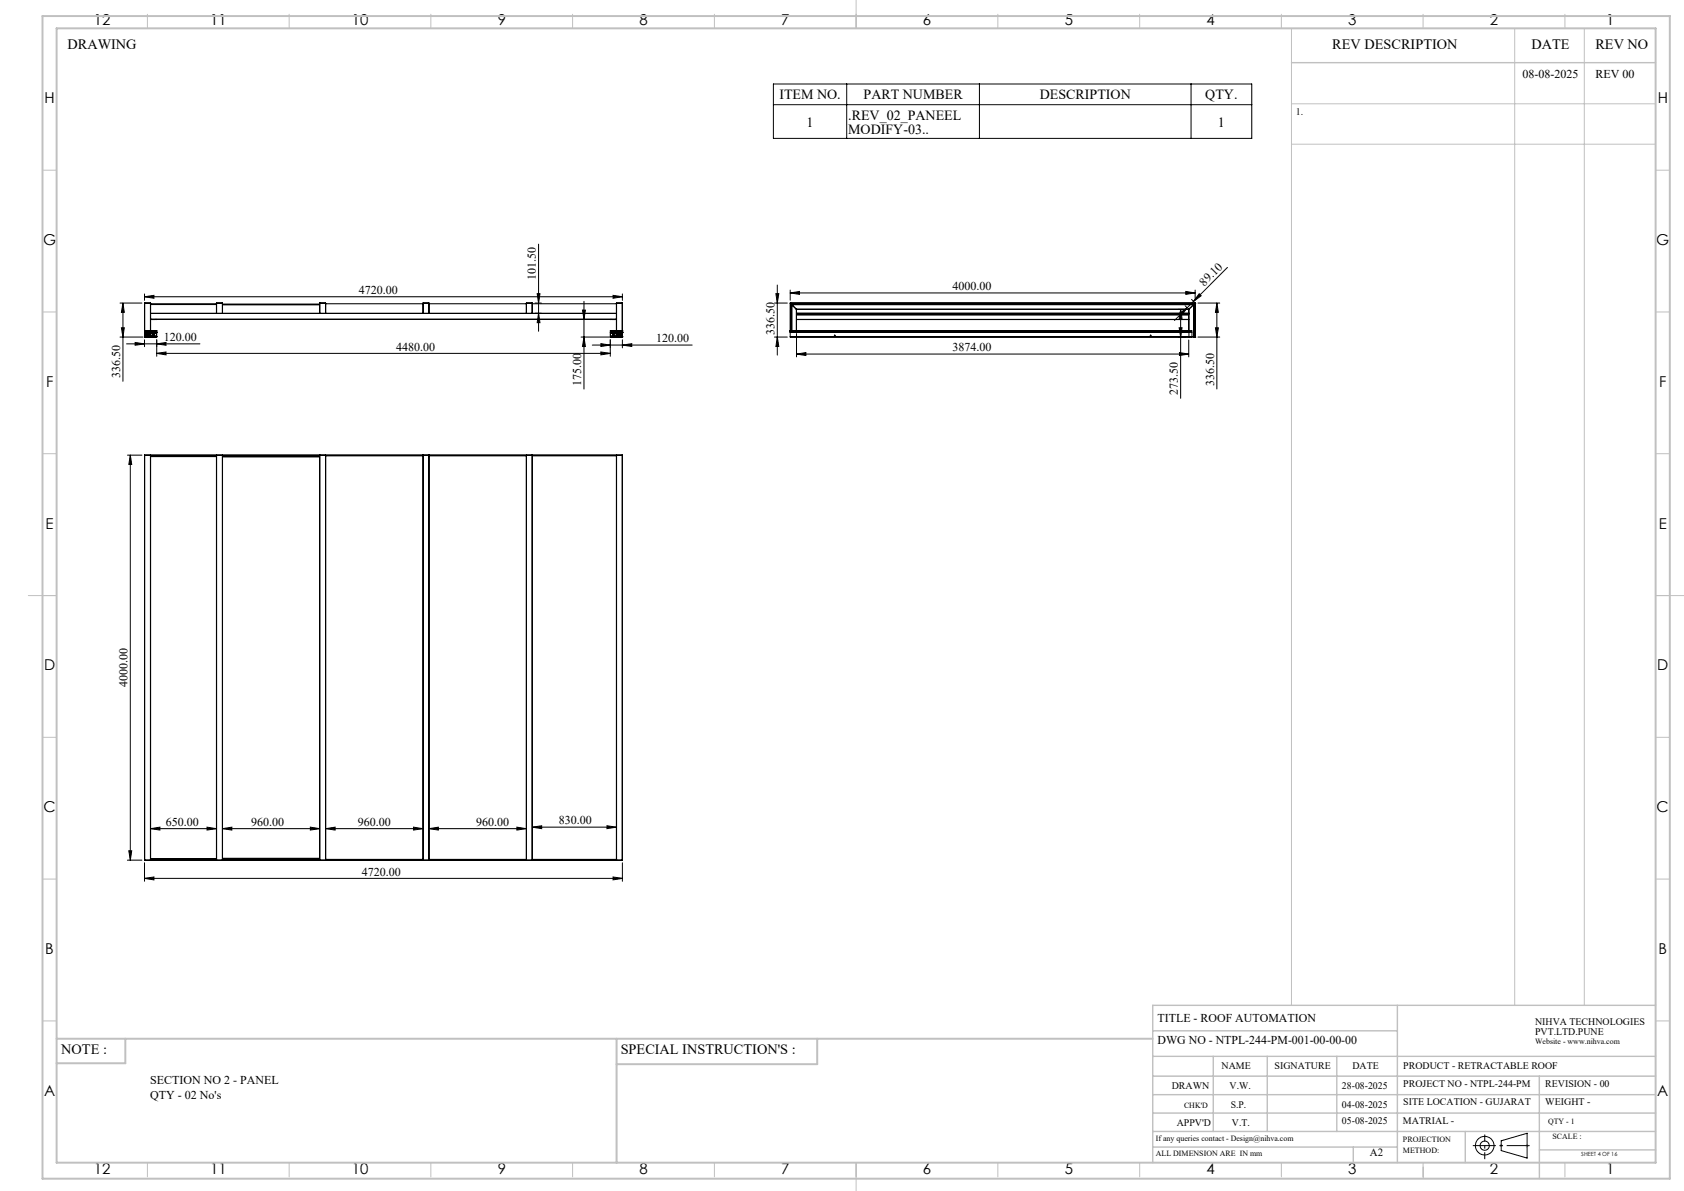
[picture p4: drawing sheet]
<svg xmlns="http://www.w3.org/2000/svg" width="594mm" height="420mm" viewBox="0 0 594 420" stroke-linecap="round" stroke-linejoin="round" font-family="sans-serif">
<g fill="none" stroke="#000" stroke-width=".35">
<path d="M272.8 29.6h168.7v19.2h-168.7zM272.8 36.9h168.7M298.7 29.6v19.2M345.5 29.6v19.2M420.1 29.6v19.2M190 86.1v30.7M433 94.3l-18.7 18.7M42.3 106.9h7.8M42.3 118.9h8.1M42.8 115.6h1.1l-.5 3.3zM43.4 106.9v27.6M43.4 106.9l.5 3.3h-1.1z"/>
<path d="M51 106.9v12M51 118.8v.1M51 117.2h.1M51 116.8h.1M51 116.6h.1M51 119.8v2.5M51 104.7l3.3-.5v1zM51 103.7v2.2M51 104.7h168.5M51 106.9h.1M51 117.3h.1M51 118.8h.1"/>
<path d="M51 116.7h.1M51 116.6v.1M51 106.9h2.1M51 118.9h.2M51 116.6h2.1M51 106.9v10.3M51 117.3v1.5M51.2 118.9h.1M51.2 118.9l.1-.3 .2 .3M51.2 116.7l.1 2.2M51.3 118.9h.1M51.4 118.9h.1"/>
<path d="M51.4 116.7v1.9M51.4 118.7v.2M51.4 117.3h.1M51.5 116.7h.1M51.5 116.7v2.1h.3M51.5 117.5h.1M51.5 118.9h1.1M51.5 116.7l-.5 .1M51.5 116.7l.3 .1M51.5 118.6l-.5 .2M51.5 117.3h.1M51.8 118.8h.1"/>
<path d="M51.8 117.3h.1M51.8 116.8v.4M51.8 116.8h.1M51.8 117.2l-.8 .1M51.8 117.3v1.5M51.8 116.8v2M51.9 116.8h.3M51.9 118.8h.3M52.2 118.8h.1M52.2 116.8h.1M52.2 116.8v2M52.4 117.3h.1"/>
<path d="M52.4 118.8h.1M52.4 116.8h.1M52.4 116.8v.4M52.4 117.3v1.5M52.6 117.5h.1M52.6 117.3h.1M52.6 117.3v.2M52.6 118.9h.1M52.6 116.7h.1M52.6 118.9l.1-.3 .2 .3M52.6 116.7h1M52.6 116.7l-.2 .1"/>
<path d="M52.6 116.7v1.9M52.7 118.9h.1M52.7 116.7v1.9M52.7 118.7v.2M52.8 118.6l-.4 .2M52.8 118.6l.3 .2M52.8 118.9h.1M52.8 116.7v2.2M52.9 118.9h.2M52.9 116.7v1.9M53 116.7h.1M53 117.3h.1"/>
<path d="M53 117.2l-.6 .1M53.1 106.9h.1M53.1 116.6v.1M53.1 117.2h-.1M53.1 117.2h.1M53.1 106.9v12M53.1 118.9h.1M53.1 116.8h.1M53.1 116.6h.1M53.1 116.7h2.2M53.1 112.6h.3M53.1 112.6h164.3"/>
<path d="M53.1 110.5h164.3zM53.1 118.8v.1M53.1 107.1h23.2M53.1 107.4h23.2M53.2 116.8h.1M53.2 117.2h.1M53.2 116.7h.1M53.2 118.8l.2-.2 1 .2M53.2 117.3h.1M53.2 118.8h.1M53.2 117.3v1.5M53.6 112.6h1.3"/>
<path d="M53.6 117.5h.1M53.6 117.3h.1M53.6 117.3v.2M53.6 116.7h.1M53.6 116.7l.3 .1M53.7 117.3h.1M53.7 117.5h.1M53.9 116.8v.4M53.9 116.8h.1M53.9 118.8h.1M53.9 117.3h.1M53.9 117.2l-.7 .1"/>
<path d="M53.9 117.3v1.5M54 118.8h.1M54 116.8h.1M54 116.8h.4M54 116.8v2M54.4 118.8h.1M54.4 116.8h.1M54.4 116.8v2M54.5 116.8h.1M54.5 116.8v.4M54.5 117.3h.1M54.5 118.8h.1"/>
<path d="M54.5 117.3v1.5M54.5 118.8l.2-.2 .5 .2M54.7 117.3h.1M54.7 117.5h.1M54.7 117.3v.2M54.8 116.7h.1M54.8 117.5h.1M54.8 116.7l.4 .1M54.8 116.7l-.3 .1M54.8 117.3h.1M54.8 117.3v.2M55 112.6h.2"/>
<path d="M55.2 116.8h.1M55.2 116.7h.1M55.2 117.2h.1M55.2 118.8h.1M55.2 117.3h.1M55.2 117.2l-.7 .1M55.2 117.3v1.5M55.2 117.2v1.7l-.3-.3-.1 .3h-1.2l-.1-.3-.1 .3-.3-.1M55.3 116.8h-.1M55.3 116.7v.1M55.3 119.8v5.8M76.3 106.9l.1 3.6z"/>
<path d="M76.4 106.9h2M78.4 106.9h.1M78.4 106.9v3.6l.1-3.6M78.5 107.2h34.2M78.5 107.5h34.2M112.8 106.9h.1M112.8 110.5h.1M112.8 106.9h2M112.8 106.9v3.6M114.8 106.9l.1 3.6zM114.9 107.1h34.3M149.3 106.9h-.1"/>
<path d="M149.3 106.9v3.6l-.1-3.6M149.3 106.9h2M151.3 106.9v3.6zM151.3 107.1h34.3M185.6 106.9l.1 3.6zM185.7 106.9h2M187.7 106.9v3.6zM187.7 107.1h29.7M188.7 106.9h2.3M189.5 103.6h1l-.5 3.3zM190 110.5l.5 3.3h-1zM205.5 109.3h1l-.5 3.3z"/>
<path d="M206 118.9l.5 3.3h-1zM206 106.3v30.9M215.3 117.2v1.7M215.3 117.2h.1M215.3 116.8h.1M215.3 116.7h2.1M215.3 112.6h.2M215.3 116.7v.1M215.3 119.8v5.8M215.3 116.7h.1M215.3 118.8l.3-.2 .4 .2M215.3 118.8h.1"/>
<path d="M215.3 117.3h.1M215.3 117.3v1.5M215.5 118.9l.1-.3 .2 .3M215.7 112.6h1.3M215.7 117.3l.1 .2M215.8 116.7h.1M215.8 117.5h.1M215.8 116.7l.2 .1M215.8 116.7l-.5 .1M215.8 117.3h.1M215.8 117.3v.2M216 116.8v.4"/>
<path d="M216 116.8h.1M216 118.8h.1M216 117.3h.1M216 117.2l-.7 .1M216 117.3v1.5M216.1 116.8h.1M216.1 118.8h.1M216.1 116.8v2M216.1 116.8h.4M216.1 118.8h.4M216.3 104.2l3.2 .5-3.2 .5zM216.5 118.8h.1"/>
<path d="M216.5 116.8h.1M216.5 116.8v2M216.6 117.2h.1M216.6 118.8l.3-.2 .3 .2M216.6 117.3h.1M216.9 117.5h.1M216.9 117.3h.1M216.9 117.3v.2M216.9 116.7h.1M216.9 116.7l-.3 .1M216.9 116.7h1M217.1 112.6h.3"/>
<path d="M217.2 118.8h.1M217.3 116.7h.1M217.3 117.3v1.5M217.3 117.2l-.7 .1M217.3 116.8h.1M217.3 117.2h.1M217.3 117.2h.2M217.3 116.7v.1M217.4 117.2h.1M217.4 118.9h.1M217.4 116.8h.1M217.4 118.8l-.3 .1-.1-.3v.3h-12"/>
<path d="M217.4 118.8l.1 .1M217.4 116.6h.1M217.5 116.8h.1M217.5 106.9h-.1M217.5 116.7h.1M217.5 116.6l-.1 .1M217.5 117.3h.1M217.5 118.8h.1M217.5 117.2h.1M217.5 106.9l-.1 12M217.5 106.9h2M217.5 118.9h.1"/>
<path d="M217.5 116.6h2M217.6 118.9h.1M217.6 118.9l.1-.3 .2 .3M217.6 116.7v1.9M217.7 118.9h.1M217.7 116.7v2.2M217.8 118.6l-.3 .2M217.8 118.6l.9 .2M217.8 118.9h.1M217.8 116.7v1.9M217.8 118.7v.2M217.9 117.3h.1"/>
<path d="M217.9 117.5h.1M217.9 118.9h1.2M217.9 116.7v1.9M217.9 116.7h.1M217.9 116.7l.3 .1M217.9 117.3v.2M218.2 117.3h.1M218.2 118.8h.1M218.2 116.8h.1M218.2 116.8v.4M218.2 117.2l-.7 .1M218.2 117.3v1.5"/>
<path d="M218.3 118.8h.1M218.3 116.8h.1M218.3 116.8h.4M218.3 116.8v2M218.7 118.8h.1M218.7 116.8h.1M218.7 116.8v2M218.8 118.8h.1M218.8 117.2h.1M218.8 116.8h.1M218.8 116.8v.4M218.8 117.3v1.5"/>
<path d="M218.9 116.8v.4M218.9 117.2h.1M219 117.3h.1M219 118.6l.5 .2M219 117.5h.1M219 116.7h.1M219 116.7l.5 .1M219 116.7l-.2 .1M219.1 118.9h.1M219.1 118.9v-.3l.2 .3M219.1 116.7l-.1 2.1h-.2M219.1 117.3h.1"/>
<path d="M219.1 118.9h.2M219.1 116.7v1.9M219.1 118.7v.2M219.3 118.9h.1M219.3 116.7v2.2M219.3 118.9h.2M219.3 116.7v1.9M219.5 106.9v12M219.5 116.6v.1M219.5 117.3h.1M219.5 116.8h.1M219.5 118.8h.1"/>
<path d="M219.5 117.2h.1M219.5 116.7h.1M219.5 116.6h.1M219.5 117.2l-.7 .1M219.5 106.9v10.3M219.5 117.3v1.5M219.5 118.8v.1M219.5 103.7v2.2M219.5 119.8v2.9M273.2 106.9h4.5M273.2 118.9h4.5M273.7 103.6h1l-.5 3.3z"/>
<path d="M274.2 118.9l.5 3.3h-1zM274.2 100.5v24.7M278.7 106.9h.1M278.7 116.8h.1M278.7 117.2h.1M278.7 118.8l142.8 .1M278.7 106.9h142.9M278.7 117.2h141.7v1.6h-141.7M278.7 106.9v11.9M278.7 103.3l3.3-.5v1zM278.7 102.3v3.6M278.7 103.3h142.9"/>
<path d="M278.8 116.6l-.1 .1M278.8 106.9h142.7M278.8 106.9l2.1 2.1M278.8 106.9v9.7M278.8 107h.1M278.8 116.6h.1M278.9 107h.1M278.9 107h142.5M279.3 107.4h.1M279.3 116.6h.1M279.3 107.4h141.7M279.3 107.4v9.2"/>
<path d="M280.7 116.8v.4M280.9 109l.1 .1M280.9 109v7.6l.1-7.5M280.9 109h138.5M281 112.7h138.3M281 112.6h138.3M281 110.6h138.3M281 110.5h138.3M281 109.1h138.3M281 111h138.3M281 110.4h138.3M281 117.6v8.3"/>
<path d="M293 116.8h.1M293 116.8v.4M294.3 118.3h.2M294.4 118.2v.2M295.8 116.8h.1M295.8 116.8v.4M404.4 116.8h.1M404.4 116.8v.4M405.8 118.3h.1M405.9 118.2v.2M407.3 116.8h.1M407.3 116.8v.4"/>
<path d="M415.9 115.6h1l-.4 3.3zM416.1 110.5l2.6-2-1.9 2.7zM416.5 109.1l.4 3.3h-1zM416.5 109.1v31.4M418 107.8l.6 .6M418.3 102.8l3.3 .5-3.3 .5zM419.3 109.1v7.5h-140.5M419.3 116.8v.4M419.3 119.9v6M419.4 109l-.1 9.9M419.4 109l-.1 .1M420.3 105.6l.6 .6"/>
<path d="M420.4 116.7l-141.7 .1M420.4 116.7v.1M421 118.9h.1M421 107.4h.1M421 107.4v11.5M421 107.4l-1.6 1.6M421.4 118.9h.1M421.4 107h.1M421.4 107v11.9M421.4 107l-.4 .4M421.5 106.9v12M421.5 106.9l-.1 .1"/>
<path d="M421.6 106.9l-.1 12M421.6 106.9h-.1M421.6 102.3v3.6M422.6 106.9h7.6M422.6 118.9h7.6M423 103.6l.7 .7-2.7 2zM428.7 115.6h1.1l-.6 3.3zM429.2 106.9v30.3M429.2 106.9l.6 3.3h-1.1zM44.6 121.3h25.9M47.7 120.8l3.3 .5-3.3 .5zM55.3 121.3l3.3-.5v1z"/>
<path d="M55.3 124.6l3.3-.5v1zM55.3 124.6h160M208.9 121.7h35.3M211.9 124.1l3.4 .5-3.4 .5zM211.9 121.2l3.4 .5-3.4 .5zM219.5 121.7l3.3-.5v1zM281 124.9l3.3-.6v1.1zM281 124.9h138.3M416 124.3l3.3 .6-3.3 .5zM44.9 160.5h5.2M46 160.5l.5 3.3h-1.1zM46 160.5v142.8"/>
<path d="M51 160.6v142.7M51 160.5v.1M51 160.5v142.8M51 160.5h168.5M53.1 160.5v.1M53.1 160.5v142.8M53.1 160.7h23.2M53.1 160.6h23.2M53.1 161h23.2M76.3 160.6l.1 142.7M76.3 160.6v142.7M78.4 160.5l.1 .1"/>
<path d="M78.4 160.5v142.8M78.5 160.6v142.7M78.5 160.8h34.2M78.5 160.6h34.2M78.5 161.1h34.2M112.8 160.5l-.1 .1M112.8 160.5v142.8M114.9 160.6l-.1 142.7M114.9 160.6v142.7M114.9 160.7h34.3M114.9 160.6h34.3M149.2 160.6v142.7"/>
<path d="M149.3 160.5l-.1 .1M149.3 160.5l-.1 142.8M151.3 160.5v.1M151.3 160.5v142.8M151.3 160.6v142.7M151.3 160.7h34.3M151.3 160.6h34.3M185.6 160.6l.1 142.7M185.6 160.6v142.7M187.7 160.6v142.7M187.7 160.7h29.7M187.7 160.6h29.7"/>
<path d="M217.4 160.5v.1M217.5 160.5l-.1 .1M217.5 160.5v142.8M219.5 160.5v142.8M53.1 292.2l3.3-.5v1zM53.1 292.2h23.2M73 291.7l3.3 .5-3.3 .5zM78.5 292.2l3.3-.5v1zM78.5 292.2h34.2M109.5 291.7l3.2 .5-3.2 .5zM114.9 292.2l3.3-.5v1zM114.9 292.2h34.3"/>
<path d="M145.9 291.7l3.3 .5-3.3 .5zM151.3 292.2l3.3-.5v1zM151.3 292.2h34.3M182.3 291.7l3.3 .5-3.3 .5zM187.7 291.7l3.4-.5v1zM187.7 291.7h29.7M214.1 291.2l3.3 .5-3.3 .5zM44.9 303.3h5.2M45.4 300h1.1l-.5 3.3zM51 309.8l3.3-.5v1zM51 304.3v6.5M51 309.8h168.5"/>
<path d="M51 303.3h.1M51 303.3h168.5M53.1 303.3h.1M53.1 303.1h23.2M53.1 303.2h23.2M53.1 302.8h23.2M53.1 303.3h23.2M76.3 303.3h.1M78.5 303.3h-.1M78.5 302.9h34.2M78.5 303.2h34.2M78.5 302.7h34.2"/>
<path d="M78.5 303.3h34.2M112.7 303.3h.1M114.9 303.3h-.1M114.9 303.1h34.3M114.9 303.2h34.3M114.9 303.3h34.3M151.3 303.3h.1M151.3 303.1h34.3M151.3 303.2h34.3M151.3 303.3h34.3M185.6 303.3h.1M187.7 303.3h.1"/>
<path d="M187.7 303.1h29.7M187.7 303.2h29.7M187.7 303.3h29.7M216.3 309.3l3.2 .5-3.2 .5zM217.4 303.3h.1M219.5 303.3h.1M219.5 304.3v6.5M529.5 402.3l9.2-2.7v8.8l-9.2-2.7z"/>
<circle cx="294.4" cy="118.3" r=".13"/>
<circle cx="405.8" cy="118.3" r=".13"/>
<circle cx="523.7" cy="404" r="1.62"/>
<circle cx="523.7" cy="404" r="3.3"/>
</g>
<g fill="none" stroke="#c0c0c0" stroke-width=".35">
<path d="M52 5v5M102 5v5M152 5v5M202 5v5M252 5v5M302 0v10M352 5v5M402 5v5M452 5v5M455.5 10v344.5M502 5v5M534.3 10v344.5"/>
<path d="M552 5v5M558.8 10v344.5M455.5 36.6h128.5M455.5 50.9h128.5M15 60h5M584 60h5M15 110h5M584 110h5M15 160h5M584 160h5M10 210h10M584 210h10"/>
<path d="M15 260h5M584 260h5M15 310h5M584 310h5M15 360h5M584 360h5M52 410v5M102 410v5M152 410v5M202 410v5M252 410v5M302 410v10"/>
<path d="M352 410v5M402 410v5M452 410v5M502 410v5M502 411.6v4.1M529 404h1M529.2 403.7l.7 .7M529.5 403.5v1M529.9 403.7l-.7 .7M538.1 404h1.1M538.3 403.7l.7 .7M538.7 403.5v1"/>
<path d="M539 403.7l-.7 .7M552 410v5"/>
</g>
<path d="M294.3 118.3h-.1M294.6 118.3h.1" fill="none" stroke="#000" stroke-width=".35" stroke-dasharray="15.2 1.3 1.3 1.3" stroke-linecap="butt"/>
<path d="M519.5 404h20.1" fill="none" stroke="#000" stroke-width=".35" stroke-dasharray="15.2 1.3 1.3 1.3" stroke-dashoffset="7.1" stroke-linecap="butt"/>
<path d="M523.7 408.8v-8.7" fill="none" stroke="#000" stroke-width=".35" stroke-dasharray="15.2 1.3 1.3 1.3" stroke-dashoffset="12.8" stroke-linecap="butt"/>
<g fill="none" stroke="#c0c0c0" stroke-width=".5">
<path d="M455.5 22.1h128.5M492.9 354.5v55.5M584 354.5h-177.4v55.5M406.6 372.5h177.4M406.6 379.5h177.4M406.6 363.5h86.3M428 372.5v26.5M447 372.5v26.5M471.5 372.5v26.5M543 379.5v36.2M406.6 392.5h177.4M406.6 386h177.4"/>
<path d="M406.6 399h177.4M516.9 399v11M406.6 404.5h86.3M477.3 404.5v5.5M543 405.5h41"/>
</g>
<path d="M15 5.7h574v410h-574zM20 10h564v400h-564zM20 366.3h386.6M44.2 366.3v8.6h-24.2M217.5 366.3v43.7M288.3 366.3v9h-70.8" fill="none" stroke="#c0c0c0" stroke-width=".7"/>
<g fill="#000">
<path d="M42.8 115.6h1.1l-.5 3.3zM43.4 106.9l.5 3.3h-1.1zM274.2 118.9l.5 3.3h-1zM273.7 103.6h1l-.5 3.3zM415.9 115.6h1l-.4 3.3zM416.5 109.1l.4 3.3h-1zM428.7 115.6h1.1l-.6 3.3zM429.2 106.9l.6 3.3h-1.1z"/>
<path d="M189.5 103.6h1l-.5 3.3zM190 110.5l.5 3.3h-1zM205.5 109.3h1l-.5 3.3zM206 118.9l.5 3.3h-1zM46 160.5l.5 3.3h-1.1zM45.4 300h1.1l-.5 3.3z"/>
<path d="M216.3 104.2l3.2 .5-3.2 .5zM51 104.7l3.3-.5v1z"/>
<path d="M416.1 110.5l2.6-2-1.9 2.7zM423 103.6l.7 .7-2.7 2z"/>
<path d="M55.3 121.3l3.3-.5v1zM47.7 120.8l3.3 .5-3.3 .5zM216.3 309.3l3.2 .5-3.2 .5zM51 309.8l3.3-.5v1z"/>
<path d="M211.9 124.1l3.4 .5-3.4 .5zM55.3 124.6l3.3-.5v1z"/>
<path d="M211.9 121.2l3.4 .5-3.4 .5zM219.5 121.7l3.3-.5v1zM278.7 103.3l3.3-.5v1zM418.3 102.8l3.3 .5-3.3 .5zM281 124.9l3.3-.6v1.1zM416 124.3l3.3 .6-3.3 .5zM53.1 292.2l3.3-.5v1zM73 291.7l3.3 .5-3.3 .5zM78.5 292.2l3.3-.5v1zM109.5 291.7l3.2 .5-3.2 .5zM151.3 292.2l3.3-.5v1zM182.3 291.7l3.3 .5-3.3 .5zM187.7 291.7l3.4-.5v1zM214.1 291.2l3.3 .5-3.3 .5z"/>
<path d="M114.9 292.2l3.3-.5v1zM145.9 291.7l3.3 .5-3.3 .5z"/>
</g>
<g font-size="5.3">
<text x="33.1" y="8.9">12</text>
<text x="74.1" y="8.9">11</text>
<text x="124.1" y="8.9">10</text>
<text x="175.6" y="8.9">9</text>
<text x="225.6" y="8.9">8</text>
<text x="275.6" y="8.9">7</text>
<text x="325.6" y="8.9">6</text>
<text x="375.6" y="8.9">5</text>
<text x="425.6" y="8.9">4</text>
<text x="475.6" y="8.9">3</text>
<text x="525.6" y="8.9">2</text>
<text x="566.6" y="8.9">1</text>
<text x="15.7" y="36.4">H</text>
<text x="584.7" y="36.4">H</text>
<text x="15.2" y="86.4">G</text>
<text x="584.2" y="86.4">G</text>
<text x="16.2" y="136.4">F</text>
<text x="585.2" y="136.4">F</text>
<text x="16.1" y="186.4">E</text>
<text x="585.1" y="186.4">E</text>
<text x="15.5" y="236.4">D</text>
<text x="584.5" y="236.4">D</text>
<text x="15.4" y="286.4">C</text>
<text x="584.4" y="286.4">C</text>
<text x="16" y="336.4">B</text>
<text x="585" y="336.4">B</text>
<text x="15.5" y="386.4">A</text>
<text x="584.5" y="386.4">A</text>
<text x="33.1" y="413.9">12</text>
<text x="74.1" y="413.9">11</text>
<text x="124.1" y="413.9">10</text>
<text x="175.6" y="413.9">9</text>
<text x="225.6" y="413.9">8</text>
<text x="275.6" y="413.9">7</text>
<text x="325.6" y="413.9">6</text>
<text x="375.6" y="413.9">5</text>
<text x="425.6" y="413.9">4</text>
<text x="475.6" y="413.9">3</text>
<text x="525.6" y="413.9">2</text>
<text x="566.6" y="413.9">1</text>
</g>
<g font-size="5">
<text x="23.8" y="17.2">DRAWING</text>
<text x="470" y="17.4">REV DESCRIPTION</text>
<text x="540.2" y="17.4">DATE</text>
<text x="562.8" y="17.4">REV NO</text>
<text x="21.6" y="371.8">NOTE :</text>
<text x="218.9" y="371.8">SPECIAL INSTRUCTION'S :</text>
</g>
<g font-size="4.9">
<text x="274.9" y="35">ITEM NO.</text>
<text x="304.6" y="35">PART NUMBER</text>
<text x="366.8" y="35">DESCRIPTION</text>
<text x="425.2" y="35">QTY.</text>
<text x="284.5" y="44.6">1</text>
<text x="299.2" y="42.2">.REV_02_PANEEL</text>
<text x="299.2" y="47.1">MODIFY-03..</text>
<text x="429.6" y="44.6">1</text>
</g>
<g font-size="4.2">
<text x="537.1" y="27.6">08-08-2025</text>
<text x="562.8" y="27.6">REV 00</text>
<text x="189" y="98.8" transform="rotate(-90 189 98.8)">101.50</text>
<text x="424.8" y="101.1" transform="rotate(-45 424.8 101.1)">89.10</text>
<text x="126.6" y="103.6">4720.00</text>
<text x="336" y="102.3">4000.00</text>
<text x="273.2" y="118.2" transform="rotate(-90 273.2 118.2)">336.50</text>
<text x="57.8" y="120.2">120.00</text>
<text x="139.7" y="123.6">4480.00</text>
<text x="231.5" y="120.7">120.00</text>
<text x="336" y="123.8">3874.00</text>
<text x="42.4" y="133.4" transform="rotate(-90 42.4 133.4)">336.50</text>
<text x="205" y="136.1" transform="rotate(-90 205 136.1)">175.00</text>
<text x="428.3" y="136.1" transform="rotate(-90 428.3 136.1)">336.50</text>
<text x="415.5" y="139.4" transform="rotate(-90 415.5 139.4)">273.50</text>
<text x="45" y="242.4" transform="rotate(-90 45 242.4)">4000.00</text>
<text x="58.5" y="291.2">650.00</text>
<text x="88.7" y="291.2">960.00</text>
<text x="126.2" y="291.2">960.00</text>
<text x="167.9" y="291.2">960.00</text>
<text x="197.1" y="290.7">830.00</text>
<text x="127.6" y="308.7">4720.00</text>
<text x="408.3" y="360.3">TITLE - ROOF AUTOMATION</text>
<text x="408.3" y="368.2">DWG NO - NTPL-244-PM-001-00-00-00</text>
<text x="53" y="382.2">SECTION NO 2 - PANEL</text>
<text x="53" y="387.4">QTY - 02 No's</text>
</g>
<text font-size="3.9" x="483.2" y="407.7">A2</text>
<g font-size="3.5">
<text x="457" y="40.6">1.</text>
<text x="541.5" y="361.3">NIHVA TECHNOLOGIES</text>
<text x="541.5" y="364.9">PVT.LTD.PUNE</text>
<text x="430.9" y="377">NAME</text>
<text x="449.6" y="377">SIGNATURE</text>
<text x="477" y="377">DATE</text>
<text x="495" y="377">PRODUCT - RETRACTABLE ROOF</text>
<text x="495" y="383.3">PROJECT NO - NTPL-244-PM</text>
<text x="545.1" y="383.3">REVISION - 00</text>
<text x="413.3" y="384.1">DRAWN</text>
<text x="433.7" y="384.1">V.W.</text>
<text x="473.4" y="384.1">28-08-2025</text>
<text x="495" y="389.8">SITE LOCATION - GUJARAT</text>
<text x="545.1" y="389.8">WEIGHT -</text>
<text x="434.1" y="390.6">S.P.</text>
<text x="473.4" y="390.6">04-08-2025</text>
<text x="415.1" y="396.9">APPV'D</text>
<text x="434.6" y="396.9">V.T.</text>
<text x="473.4" y="396.5">05-08-2025</text>
<text x="494.8" y="396.5">MATRIAL -</text>
</g>
<g font-size="2.8">
<text x="541.5" y="368.3">Website - www.nihva.com</text>
<text x="417.6" y="390.6">CHK'D</text>
<text x="546.1" y="396.5">QTY - 1</text>
<text x="547.6" y="401.7">SCALE :</text>
<text x="407.7" y="402.2">If any queries contact - Design@nihva.com</text>
<text x="407.7" y="407.7">ALL DIMENSION ARE IN mm</text>
<text x="494.8" y="402.7">PROJECTION</text>
<text x="494.8" y="406.5">METHOD:</text>
</g>
<text font-size="2" x="557.8" y="407.8">SHEET 4 OF 16</text>
</svg>
